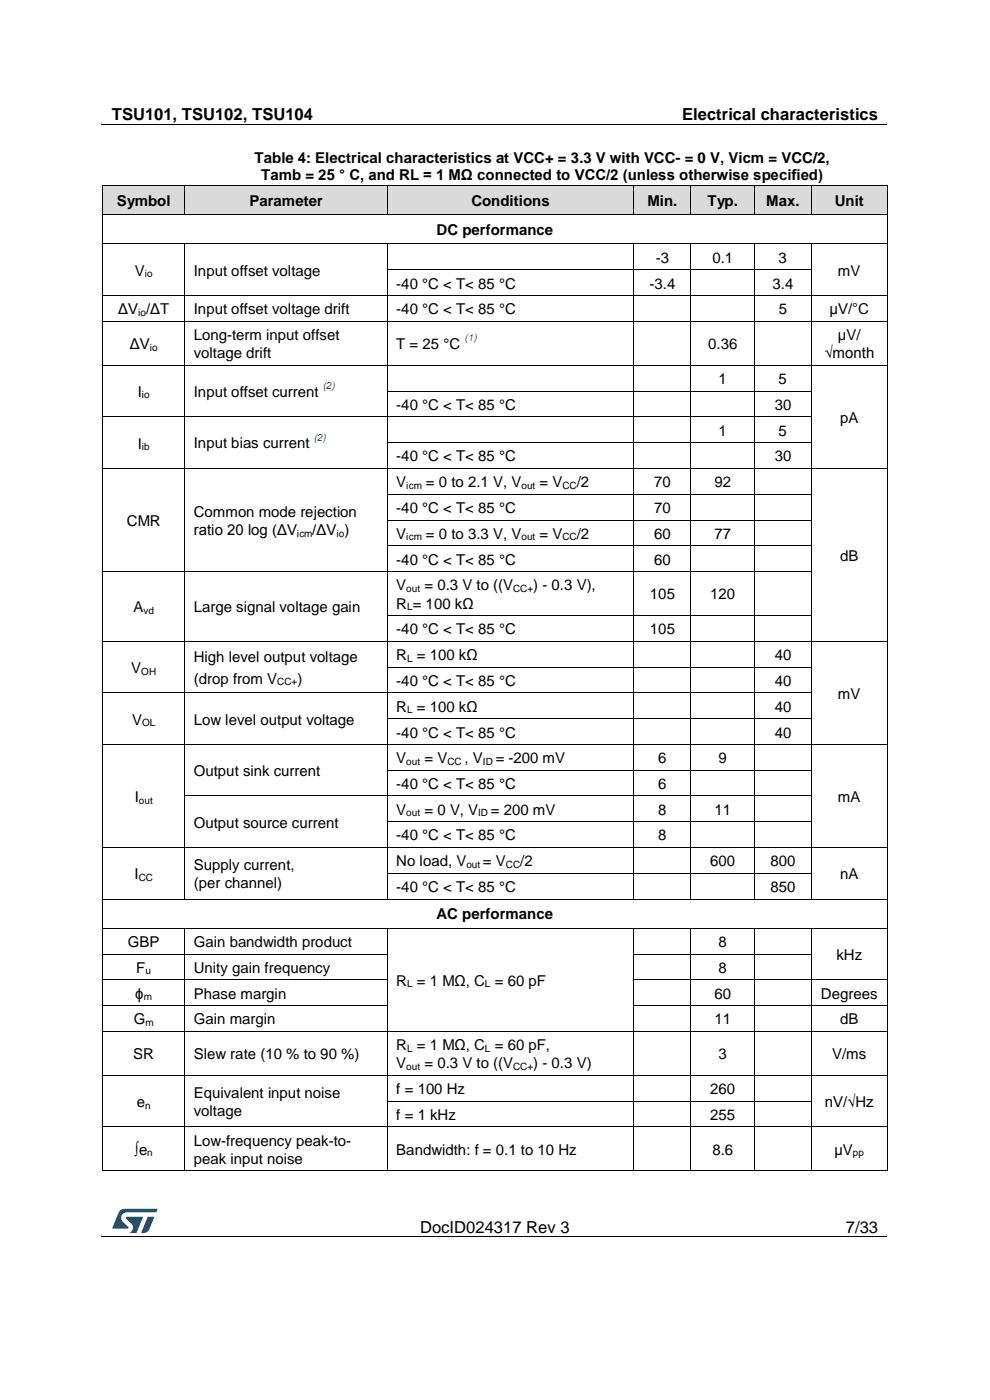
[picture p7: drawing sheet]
<svg xmlns="http://www.w3.org/2000/svg" width="210mm" height="297mm" viewBox="0 0 210 297" stroke-linecap="round" stroke-linejoin="round" font-family="sans-serif">
<path d="M21.5 26.5h166.7M21.5 262.4h166.7" fill="none" stroke="#000" stroke-width=".21"/>
<path d="M104.5 26.4h.1v.1h-.1zM61.6 262.3h.1v.2h-.1zM148 262.3h.1v.2h-.1z" fill="#000"/>
<g fill="#005288">
<path d="M25.4 256.9l.6-.4h.4h7l-.3 .7h-6.2a1.18 1.18 0 0 0-1.1 .7 1.18 1.18 0 0 0 .2 1.3l1.2 1.1v.3h-3.4z"/>
<path d="M31.4 258.2h1.3l-1 2.6a1.31 1.31 0 0 1-1.7 .7z"/>
<path d="M26.7 258.2h3.6l-1.4 3.4h-1.4a1.29 1.29 0 0 0 .4-2l-1.2-1.1z"/>
</g>
<g fill="#dadada">
<path d="M21.8 39.5h17.4v6h-17.4z" fill-rule="evenodd"/>
<path d="M39.2 39.5h42.9v6h-42.9z" fill-rule="evenodd"/>
<path d="M82.2 39.5h52.3v6h-52.3z" fill-rule="evenodd"/>
<path d="M134.5 39.5h12v6h-12z" fill-rule="evenodd"/>
<path d="M146.6 39.5h13.4v6h-13.4z" fill-rule="evenodd"/>
<path d="M160.1 39.5h12v6h-12z" fill-rule="evenodd"/>
<path d="M172.2 39.5h16v6h-16z" fill-rule="evenodd"/>
</g>
<g fill="#dadada">
<path d="M23.7 39.5h13.6v6h-13.6z"/>
<path d="M41.1 39.5h39.2v6h-39.2z"/>
<path d="M84.1 39.5h48.5v6h-48.5z"/>
<path d="M136.4 39.5h8.3v6h-8.3z"/>
<path d="M148.5 39.5h9.7v6h-9.7z"/>
<path d="M162 39.5h8.2v6h-8.2z"/>
<path d="M174 39.5h12.3v6h-12.3z"/>
</g>
<g fill="#000">
<path d="M21.7 39.4l.1 .1zM39.2 39.4v.1zM82.1 39.4l.1 .1zM134.4 39.4l.1 .1zM146.5 39.4l.1 .1zM160 39.4l.1 .1zM172.1 39.4l.1 .1zM188.2 39.4l.1 .1zM21.7 45.5h.1v.2h-.1zM21.7 51.6h.1v.2h-.1zM21.7 57.1h.1v.2h-.1zM21.8 45.5h.2v.2h-.2z"/>
<path d="M39.1 51.6h.2v.2h-.2zM39.1 57.1h.2v.2h-.2zM39.2 45.5h.1v.2h-.1zM82.1 51.6h.2v.2h-.2zM82.1 57.1h.2v.2h-.2zM82.1 45.5h.2v.2h-.2zM134.4 51.6h.1v.2h-.1zM134.4 57.1h.1v.2h-.1zM134.4 45.5h.2v.2h-.2zM146.4 51.6h.2v.2h-.2zM146.4 57.1h.2v.2h-.2zM146.5 45.5h.1v.2h-.1z"/>
<path d="M160 51.6h.1v.2h-.1zM160 57.1h.1v.2h-.1zM160 45.5h.2v.2h-.2zM172 51.6h.2v.2h-.2zM172 57.1h.2v.2h-.2zM172.1 45.5h.2v.2h-.2zM188.1 45.5h.2v.2h-.2zM188.1 51.6h.2v.2h-.2zM188.1 57.1h.2v.2h-.2zM21.7 62.6h.1v.2h-.1zM21.7 68.1h.1v.1h-.1zM21.7 77.4h.1v.2h-.1z"/>
<path d="M39.1 62.6h.2v.2h-.2zM39.1 68.1h.2v.1h-.2zM39.1 77.4h.2v.2h-.2zM82.1 62.6h.2v.2h-.2zM82.1 68.1h.2v.1h-.2zM82.1 77.4h.2v.2h-.2zM134.4 62.6h.1v.2h-.1zM134.4 68.1h.1v.1h-.1zM134.4 77.4h.1v.2h-.1zM146.4 62.6h.2v.2h-.2zM146.4 68.1h.2v.1h-.2zM146.4 77.4h.2v.2h-.2z"/>
<path d="M160 62.6h.1v.2h-.1zM160 68.1h.1v.1h-.1zM160 77.4h.1v.2h-.1zM172 62.6h.2v.2h-.2zM172 68.1h.2v.1h-.2zM172 77.4h.2v.2h-.2zM188.1 62.6h.2v.2h-.2zM188.1 68.1h.2v.1h-.2zM188.1 77.4h.2v.2h-.2zM21.7 82.9h.1v.2h-.1zM21.7 88.3h.1v.2h-.1zM21.7 93.8h.1v.2h-.1z"/>
<path d="M21.7 99.3h.1v.1h-.1zM39.1 82.9h.2v.2h-.2zM39.1 88.3h.2v.2h-.2zM39.1 93.8h.2v.2h-.2zM39.1 99.3h.2v.1h-.2zM82.1 82.9h.2v.2h-.2zM82.1 88.3h.2v.2h-.2zM82.1 93.8h.2v.2h-.2zM82.1 99.3h.2v.1h-.2zM134.4 82.9h.1v.2h-.1zM134.4 88.3h.1v.2h-.1zM134.4 93.8h.1v.2h-.1z"/>
<path d="M134.4 99.3h.1v.1h-.1zM146.4 82.9h.2v.2h-.2zM146.4 88.3h.2v.2h-.2zM146.4 93.8h.2v.2h-.2zM146.4 99.3h.2v.1h-.2zM160 82.9h.1v.2h-.1zM160 88.3h.1v.2h-.1zM160 93.8h.1v.2h-.1zM160 99.3h.1v.1h-.1zM172 82.9h.2v.2h-.2zM172 88.3h.2v.2h-.2zM172 93.8h.2v.2h-.2z"/>
<path d="M172 99.3h.2v.1h-.2zM188.1 82.9h.2v.2h-.2zM188.1 88.3h.2v.2h-.2zM188.1 93.8h.2v.2h-.2zM188.1 99.3h.2v.1h-.2zM21.7 104.8h.1v.1h-.1zM21.7 110.2h.1v.2h-.1zM21.7 115.7h.1v.2h-.1zM39.1 104.8h.2v.1h-.2zM39.1 110.2h.2v.2h-.2zM39.1 115.7h.2v.2h-.2zM82.1 104.8h.2v.1h-.2z"/>
<path d="M82.1 110.2h.2v.2h-.2zM82.1 115.7h.2v.2h-.2zM134.4 104.8h.1v.1h-.1zM134.4 110.2h.1v.2h-.1zM134.4 115.7h.1v.2h-.1zM146.4 104.8h.2v.1h-.2zM146.4 110.2h.2v.2h-.2zM146.4 115.7h.2v.2h-.2zM160 104.8h.1v.1h-.1zM160 110.2h.1v.2h-.1zM160 115.7h.1v.2h-.1zM172 104.8h.2v.1h-.2z"/>
<path d="M172 110.2h.2v.2h-.2zM172 115.7h.2v.2h-.2zM188.1 104.8h.2v.1h-.2zM188.1 110.2h.2v.2h-.2zM188.1 115.7h.2v.2h-.2zM21.7 121.2h.1v.1h-.1zM21.7 130.5h.1v.2h-.1zM21.7 136h.1v.1h-.1zM39.1 121.2h.2v.1h-.2zM39.1 130.5h.2v.2h-.2zM39.1 136h.2v.1h-.2zM82.1 121.2h.2v.1h-.2z"/>
<path d="M82.1 130.5h.2v.2h-.2zM82.1 136h.2v.1h-.2zM134.4 121.2h.1v.1h-.1zM134.4 130.5h.1v.2h-.1zM134.4 136h.1v.1h-.1zM146.4 121.2h.2v.1h-.2zM146.4 130.5h.2v.2h-.2zM146.4 136h.2v.1h-.2zM160 121.2h.1v.1h-.1zM160 130.5h.1v.2h-.1zM160 136h.1v.1h-.1zM172 121.2h.2v.1h-.2z"/>
<path d="M172 130.5h.2v.2h-.2zM172 136h.2v.1h-.2zM188.1 121.2h.2v.1h-.2zM188.1 130.5h.2v.2h-.2zM188.1 136h.2v.1h-.2zM21.7 141.4h.1v.2h-.1zM21.7 146.9h.1v.2h-.1zM21.7 152.4h.1v.2h-.1zM21.7 157.9h.1v.1h-.1zM39.1 141.4h.2v.2h-.2zM39.1 146.9h.2v.2h-.2zM39.1 152.4h.2v.2h-.2z"/>
<path d="M39.1 157.9h.2v.1h-.2zM82.1 141.4h.2v.2h-.2zM82.1 146.9h.2v.2h-.2zM82.1 152.4h.2v.2h-.2zM82.1 157.9h.2v.1h-.2zM134.4 141.4h.1v.2h-.1zM134.4 146.9h.1v.2h-.1zM134.4 152.4h.1v.2h-.1zM134.4 157.9h.1v.1h-.1zM146.4 141.4h.2v.2h-.2zM146.4 146.9h.2v.2h-.2zM146.4 152.4h.2v.2h-.2z"/>
<path d="M146.4 157.9h.2v.1h-.2zM160 141.4h.1v.2h-.1zM160 146.9h.1v.2h-.1zM160 152.4h.1v.2h-.1zM160 157.9h.1v.1h-.1zM172 141.4h.2v.2h-.2zM172 146.9h.2v.2h-.2zM172 152.4h.2v.2h-.2zM172 157.9h.2v.1h-.2zM188.1 141.4h.2v.2h-.2zM188.1 146.9h.2v.2h-.2zM188.1 152.4h.2v.2h-.2z"/>
<path d="M188.1 157.9h.2v.1h-.2zM21.7 163.3h.1v.2h-.1zM21.7 168.8h.1v.2h-.1zM21.7 174.2h.1v.2h-.1zM21.7 179.7h.1v.2h-.1zM39.1 163.3h.2v.2h-.2zM39.1 168.8h.2v.2h-.2zM39.1 174.2h.2v.2h-.2zM39.1 179.7h.2v.2h-.2zM82.1 163.3h.2v.2h-.2zM82.1 168.8h.2v.2h-.2zM82.1 174.2h.2v.2h-.2z"/>
<path d="M82.1 179.7h.2v.2h-.2zM134.4 163.3h.1v.2h-.1zM134.4 168.8h.1v.2h-.1zM134.4 174.2h.1v.2h-.1zM134.4 179.7h.1v.2h-.1zM146.4 163.3h.2v.2h-.2zM146.4 168.8h.2v.2h-.2zM146.4 174.2h.2v.2h-.2zM146.4 179.7h.2v.2h-.2zM160 163.3h.1v.2h-.1zM160 168.8h.1v.2h-.1zM160 174.2h.1v.2h-.1z"/>
<path d="M160 179.7h.1v.2h-.1zM172 163.3h.2v.2h-.2zM172 168.8h.2v.2h-.2zM172 174.2h.2v.2h-.2zM172 179.7h.2v.2h-.2zM188.1 163.3h.2v.2h-.2zM188.1 168.8h.2v.2h-.2zM188.1 174.2h.2v.2h-.2zM188.1 179.7h.2v.2h-.2zM21.7 185.2h.1v.2h-.1zM21.7 190.7h.1v.1h-.1zM21.7 196.8h.1v.2h-.1z"/>
<path d="M39.1 185.2h.2v.2h-.2zM39.1 190.7h.2v.1h-.2zM39.1 196.8h.2v.2h-.2zM82.1 185.2h.2v.2h-.2zM82.1 190.7h.2v.1h-.2zM82.1 196.8h.2v.2h-.2zM134.4 185.2h.1v.2h-.1zM134.4 190.7h.1v.1h-.1zM134.4 196.8h.1v.2h-.1zM146.4 185.2h.2v.2h-.2zM146.4 190.7h.2v.1h-.2zM146.4 196.8h.2v.2h-.2z"/>
<path d="M160 185.2h.1v.2h-.1zM160 190.7h.1v.1h-.1zM160 196.8h.1v.2h-.1zM172 185.2h.2v.2h-.2zM172 190.7h.2v.1h-.2zM172 196.8h.2v.2h-.2zM188.1 185.2h.2v.2h-.2zM188.1 190.7h.2v.1h-.2zM188.1 196.8h.2v.2h-.2zM21.7 202.3h.1v.2h-.1zM21.7 207.8h.1v.1h-.1zM21.7 213.2h.1v.2h-.1z"/>
<path d="M21.7 218.7h.1v.2h-.1zM39.1 202.3h.2v.2h-.2zM39.1 207.8h.2v.1h-.2zM39.1 213.2h.2v.2h-.2zM39.1 218.7h.2v.2h-.2zM82.1 202.3h.2v.2h-.2zM82.1 207.8h.2v.1h-.2zM82.1 213.2h.2v.2h-.2zM82.1 218.7h.2v.2h-.2zM134.4 202.3h.1v.2h-.1zM134.4 207.8h.1v.1h-.1zM134.4 213.2h.1v.2h-.1z"/>
<path d="M134.4 218.7h.1v.2h-.1zM146.4 202.3h.2v.2h-.2zM146.4 207.8h.2v.1h-.2zM146.4 213.2h.2v.2h-.2zM146.4 218.7h.2v.2h-.2zM160 202.3h.1v.2h-.1zM160 207.8h.1v.1h-.1zM160 213.2h.1v.2h-.1zM160 218.7h.1v.2h-.1zM172 202.3h.2v.2h-.2zM172 207.8h.2v.1h-.2zM172 213.2h.2v.2h-.2z"/>
<path d="M172 218.7h.2v.2h-.2zM188.1 202.3h.2v.2h-.2zM188.1 207.8h.2v.1h-.2zM188.1 213.2h.2v.2h-.2zM188.1 218.7h.2v.2h-.2zM21.7 228h.1v.2h-.1zM21.7 233.5h.1v.2h-.1zM21.7 239h.1v.1h-.1zM39.1 228h.2v.2h-.2zM39.1 233.5h.2v.2h-.2zM39.1 239h.2v.1h-.2zM82.1 228h.2v.2h-.2z"/>
<path d="M82.1 233.5h.2v.2h-.2zM82.1 239h.2v.1h-.2zM134.4 228h.1v.2h-.1zM134.4 233.5h.1v.2h-.1zM134.4 239h.1v.1h-.1zM146.4 228h.2v.2h-.2zM146.4 233.5h.2v.2h-.2zM146.4 239h.2v.1h-.2zM160 228h.1v.2h-.1zM160 233.5h.1v.2h-.1zM160 239h.1v.1h-.1zM172 228h.2v.2h-.2z"/>
<path d="M172 233.5h.2v.2h-.2zM172 239h.2v.1h-.2zM188.1 228h.2v.2h-.2zM188.1 233.5h.2v.2h-.2zM188.1 239h.2v.1h-.2zM21.7 248.3h.1v.2h-.1zM21.8 248.3h.2v.2h-.2zM39.1 248.3h.2v.2h-.2zM39.3 248.3h.2v.2h-.2zM82.1 248.3h.2v.2h-.2zM82.3 248.3h.1v.2h-.1zM134.4 248.3h.1v.2h-.1z"/>
<path d="M134.5 248.3h.2v.2h-.2zM146.4 248.3h.2v.2h-.2zM146.6 248.3h.2v.2h-.2zM160 248.3h.1v.2h-.1zM160.1 248.3h.2v.2h-.2zM172 248.3h.2v.2h-.2zM172.2 248.3h.2v.2h-.2zM188.1 248.3h.2v.2h-.2z"/>
</g>
<g fill="none" stroke="#000" stroke-width=".21">
<path d="M21.8 39.5v6M21.8 39.5h17.4M39.2 39.5v6M39.2 39.5h42.9M82.2 39.5v6M82.2 39.5h52.2M134.5 39.5v6M134.5 39.5h12M146.5 39.5v6M146.6 39.5h13.4M160.1 39.5v6M160.1 39.5h12"/>
<path d="M172.1 39.5v6M172.2 39.5h16M188.2 39.5v6M21.8 45.7v5.9M21.8 51.8v5.4M21.8 57.3v5.3M21.8 51.7h17.3M22 45.6h17.2M39.2 51.8v5.4M39.2 57.3v5.3M39.3 51.7h42.8M39.3 45.6h42.8"/>
<path d="M82.2 51.8v5.4M82.2 57.3v5.3M82.3 51.7h52.1M82.3 57.2h52.1M82.3 45.6h52.1M134.5 51.8v5.4M134.5 57.3v5.3M134.5 51.7h11.9M134.5 57.2h11.9M134.6 45.6h11.9M146.5 51.8v5.4M146.5 57.3v5.3"/>
<path d="M146.6 51.7h13.4M146.6 57.2h13.4M146.6 45.6h13.4M160.1 51.8v5.4M160.1 57.3v5.3M160.1 51.7h11.9M160.1 57.2h11.9M160.2 45.6h11.9M172.1 51.8v5.4M172.1 57.3v5.3M172.2 51.7h15.9M172.3 45.6h15.8"/>
<path d="M188.2 45.7v5.9M188.2 51.8v5.4M188.2 57.3v5.3M21.8 62.8v5.3M21.8 68.2v9.2M21.8 77.6v5.3M21.8 62.7h17.3M21.8 68.2h17.3M21.8 77.5h17.3M39.2 62.8v5.3M39.2 68.2v9.2M39.2 77.6v5.3"/>
<path d="M39.3 62.7h42.8M39.3 68.2h42.8M39.3 77.5h42.8M82.2 62.8v5.3M82.2 68.2v9.2M82.2 77.6v5.3M82.3 62.7h52.1M82.3 68.2h52.1M82.3 77.5h52.1M134.5 62.8v5.3M134.5 68.2v9.2M134.5 77.6v5.3"/>
<path d="M134.5 62.7h11.9M134.5 68.2h11.9M134.5 77.5h11.9M146.5 62.8v5.3M146.5 68.2v9.2M146.5 77.6v5.3M146.6 62.7h13.4M146.6 68.2h13.4M146.6 77.5h13.4M160.1 62.8v5.3M160.1 68.2v9.2M160.1 77.6v5.3"/>
<path d="M160.1 62.7h11.9M160.1 68.2h11.9M160.1 77.5h11.9M172.1 62.8v5.3M172.1 68.2v9.2M172.1 77.6v5.3M172.2 62.7h15.9M172.2 68.2h15.9M172.2 77.5h15.9M188.2 62.8v5.3M188.2 68.2v9.2M188.2 77.6v5.3"/>
<path d="M21.8 83.1v5.2M21.8 88.5v5.3M21.8 94v5.3M21.8 99.4v5.4M21.8 88.4h17.3M21.8 99.4h17.3M39.2 83.1v5.2M39.2 88.5v5.3M39.2 94v5.3M39.2 99.4v5.4M39.3 88.4h42.8M39.3 99.4h42.8"/>
<path d="M82.2 83.1v5.2M82.2 88.5v5.3M82.2 94v5.3M82.2 99.4v5.4M82.3 83h52.1M82.3 88.4h52.1M82.3 93.9h52.1M82.3 99.4h52.1M134.5 83.1v5.2M134.5 88.5v5.3M134.5 94v5.3M134.5 99.4v5.4"/>
<path d="M134.5 83h11.9M134.5 88.4h11.9M134.5 93.9h11.9M134.5 99.4h11.9M146.5 83.1v5.2M146.5 88.5v5.3M146.5 94v5.3M146.5 99.4v5.4M146.6 83h13.4M146.6 88.4h13.4M146.6 93.9h13.4M146.6 99.4h13.4"/>
<path d="M160.1 83.1v5.2M160.1 88.5v5.3M160.1 94v5.3M160.1 99.4v5.4M160.1 83h11.9M160.1 88.4h11.9M160.1 93.9h11.9M160.1 99.4h11.9M172.1 83.1v5.2M172.1 88.5v5.3M172.1 94v5.3M172.1 99.4v5.4"/>
<path d="M172.2 99.4h15.9M188.2 83.1v5.2M188.2 88.5v5.3M188.2 94v5.3M188.2 99.4v5.4M21.8 104.9v5.3M21.8 110.4v5.3M21.8 115.9v5.3M39.2 104.9v5.3M39.2 110.4v5.3M39.2 115.9v5.3M82.2 104.9v5.3"/>
<path d="M82.2 110.4v5.3M82.2 115.9v5.3M82.3 104.9h52.1M82.3 110.3h52.1M82.3 115.8h52.1M134.5 104.9v5.3M134.5 110.4v5.3M134.5 115.9v5.3M134.5 104.9h11.9M134.5 110.3h11.9M134.5 115.8h11.9M146.5 104.9v5.3"/>
<path d="M146.5 110.4v5.3M146.5 115.9v5.3M146.6 104.9h13.4M146.6 110.3h13.4M146.6 115.8h13.4M160.1 104.9v5.3M160.1 110.4v5.3M160.1 115.9v5.3M160.1 104.9h11.9M160.1 110.3h11.9M160.1 115.8h11.9M172.1 104.9v5.3"/>
<path d="M172.1 110.4v5.3M172.1 115.9v5.3M188.2 104.9v5.3M188.2 110.4v5.3M188.2 115.9v5.3M21.8 121.3v9.2M21.8 130.7v5.3M21.8 136.1v5.3M21.8 121.2h17.3M21.8 136.1h17.3M39.2 121.3v9.2M39.2 130.7v5.3"/>
<path d="M39.2 136.1v5.3M39.3 121.2h42.8M39.3 136.1h42.8M82.2 121.3v9.2M82.2 130.7v5.3M82.2 136.1v5.3M82.3 121.2h52.1M82.3 130.6h52.1M82.3 136.1h52.1M134.5 121.3v9.2M134.5 130.7v5.3M134.5 136.1v5.3"/>
<path d="M134.5 121.2h11.9M134.5 130.6h11.9M134.5 136.1h11.9M146.5 121.3v9.2M146.5 130.7v5.3M146.5 136.1v5.3M146.6 121.2h13.4M146.6 130.6h13.4M146.6 136.1h13.4M160.1 121.3v9.2M160.1 130.7v5.3M160.1 136.1v5.3"/>
<path d="M160.1 121.2h11.9M160.1 130.6h11.9M160.1 136.1h11.9M172.1 121.3v9.2M172.1 130.7v5.3M172.1 136.1v5.3M172.2 136.1h15.9M188.2 121.3v9.2M188.2 130.7v5.3M188.2 136.1v5.3M21.8 141.6v5.3M21.8 147.1v5.3"/>
<path d="M21.8 152.6v5.3M21.8 158v5.3M21.8 147h17.3M21.8 157.9h17.3M39.2 141.6v5.3M39.2 147.1v5.3M39.2 152.6v5.3M39.2 158v5.3M39.3 147h42.8M39.3 157.9h42.8M82.2 141.6v5.3M82.2 147.1v5.3"/>
<path d="M82.2 152.6v5.3M82.2 158v5.3M82.3 141.5h52.1M82.3 147h52.1M82.3 152.5h52.1M82.3 157.9h52.1M134.5 141.6v5.3M134.5 147.1v5.3M134.5 152.6v5.3M134.5 158v5.3M134.5 141.5h11.9M134.5 147h11.9"/>
<path d="M134.5 152.5h11.9M134.5 157.9h11.9M146.5 141.6v5.3M146.5 147.1v5.3M146.5 152.6v5.3M146.5 158v5.3M146.6 141.5h13.4M146.6 147h13.4M146.6 152.5h13.4M146.6 157.9h13.4M160.1 141.6v5.3M160.1 147.1v5.3"/>
<path d="M160.1 152.6v5.3M160.1 158v5.3M160.1 141.5h11.9M160.1 147h11.9M160.1 152.5h11.9M160.1 157.9h11.9M172.1 141.6v5.3M172.1 147.1v5.3M172.1 152.6v5.3M172.1 158v5.3M172.2 157.9h15.9M188.2 141.6v5.3"/>
<path d="M188.2 147.1v5.3M188.2 152.6v5.3M188.2 158v5.3M21.8 163.5v5.3M21.8 169v5.2M21.8 174.4v5.3M21.8 179.9v5.3M21.8 179.8h17.3M39.2 163.5v5.3M39.2 169v5.2M39.2 174.4v5.3M39.2 179.9v5.3"/>
<path d="M39.3 168.9h42.8M39.3 179.8h42.8M82.2 163.5v5.3M82.2 169v5.2M82.2 174.4v5.3M82.2 179.9v5.3M82.3 163.4h52.1M82.3 168.9h52.1M82.3 174.3h52.1M82.3 179.8h52.1M134.5 163.5v5.3M134.5 169v5.2"/>
<path d="M134.5 174.4v5.3M134.5 179.9v5.3M134.5 163.4h11.9M134.5 168.9h11.9M134.5 174.3h11.9M134.5 179.8h11.9M146.5 163.5v5.3M146.5 169v5.2M146.5 174.4v5.3M146.5 179.9v5.3M146.6 163.4h13.4M146.6 168.9h13.4"/>
<path d="M146.6 174.3h13.4M146.6 179.8h13.4M160.1 163.5v5.3M160.1 169v5.2M160.1 174.4v5.3M160.1 179.9v5.3M160.1 163.4h11.9M160.1 168.9h11.9M160.1 174.3h11.9M160.1 179.8h11.9M172.1 163.5v5.3M172.1 169v5.2"/>
<path d="M172.1 174.4v5.3M172.1 179.9v5.3M172.2 179.8h15.9M188.2 163.5v5.3M188.2 169v5.2M188.2 174.4v5.3M188.2 179.9v5.3M21.8 185.4v5.3M21.8 190.8v6M21.8 197v5.3M21.8 190.8h17.3M21.8 196.9h17.3"/>
<path d="M39.2 185.4v5.3M39.2 197v5.3M39.3 190.8h42.8M39.3 196.9h42.8M82.2 185.4v5.3M82.2 197v5.3M82.3 185.3h52.1M82.3 190.8h52.1M82.3 196.9h52.1M134.5 185.4v5.3M134.5 197v5.3M134.5 185.3h11.9"/>
<path d="M134.5 190.8h11.9M134.5 196.9h11.9M146.5 185.4v5.3M146.5 197v5.3M146.6 185.3h13.4M146.6 190.8h13.4M146.6 196.9h13.4M160.1 185.4v5.3M160.1 197v5.3M160.1 185.3h11.9M160.1 190.8h11.9M160.1 196.9h11.9"/>
<path d="M172.1 185.4v5.3M172.1 197v5.3M172.2 190.8h15.9M172.2 196.9h15.9M188.2 185.4v5.3M188.2 190.8v6M188.2 197v5.3M21.8 202.5v5.3M21.8 207.9v5.3M21.8 213.4v5.3M21.8 218.9v9.1M21.8 202.4h17.3"/>
<path d="M21.8 207.9h17.3M21.8 213.3h17.3M21.8 218.8h17.3M39.2 202.5v5.3M39.2 207.9v5.3M39.2 213.4v5.3M39.2 218.9v9.1M39.3 202.4h42.8M39.3 207.9h42.8M39.3 213.3h42.8M39.3 218.8h42.8M82.2 202.5v5.3"/>
<path d="M82.2 207.9v5.3M82.2 213.4v5.3M82.2 218.9v9.1M82.3 218.8h52.1M134.5 202.5v5.3M134.5 207.9v5.3M134.5 213.4v5.3M134.5 218.9v9.1M134.5 202.4h11.9M134.5 207.9h11.9M134.5 213.3h11.9M134.5 218.8h11.9"/>
<path d="M146.5 202.5v5.3M146.5 207.9v5.3M146.5 213.4v5.3M146.5 218.9v9.1M146.6 202.4h13.4M146.6 207.9h13.4M146.6 213.3h13.4M146.6 218.8h13.4M160.1 202.5v5.3M160.1 207.9v5.3M160.1 213.4v5.3M160.1 218.9v9.1"/>
<path d="M160.1 202.4h11.9M160.1 207.9h11.9M160.1 213.3h11.9M160.1 218.8h11.9M172.1 202.5v5.3M172.1 207.9v5.3M172.1 213.4v5.3M172.1 218.9v9.1M172.2 207.9h15.9M172.2 213.3h15.9M172.2 218.8h15.9M188.2 202.5v5.3"/>
<path d="M188.2 207.9v5.3M188.2 213.4v5.3M188.2 218.9v9.1M21.8 228.2v5.3M21.8 233.7v5.3M21.8 239.1v9.2M21.8 228.1h17.3M21.8 239.1h17.3M39.2 228.2v5.3M39.2 233.7v5.3M39.2 239.1v9.2M39.3 228.1h42.8"/>
<path d="M39.3 239.1h42.8M82.2 228.2v5.3M82.2 233.7v5.3M82.2 239.1v9.2M82.3 228.1h52.1M82.3 233.6h52.1M82.3 239.1h52.1M134.5 228.2v5.3M134.5 233.7v5.3M134.5 239.1v9.2M134.5 228.1h11.9M134.5 233.6h11.9"/>
<path d="M134.5 239.1h11.9M146.5 228.2v5.3M146.5 233.7v5.3M146.5 239.1v9.2M146.6 228.1h13.4M146.6 233.6h13.4M146.6 239.1h13.4M160.1 228.2v5.3M160.1 233.7v5.3M160.1 239.1v9.2M160.1 228.1h11.9M160.1 233.6h11.9"/>
<path d="M160.1 239.1h11.9M172.1 228.2v5.3M172.1 233.7v5.3M172.1 239.1v9.2M172.2 228.1h15.9M172.2 239.1h15.9M188.2 228.2v5.3M188.2 233.7v5.3M188.2 239.1v9.2M22 248.4h17.1M39.5 248.4h42.6M82.4 248.4h52"/>
<path d="M134.7 248.4h11.7M146.8 248.4h13.2M160.3 248.4h11.7M172.4 248.4h15.7"/>
</g>
<g font-size="3.5">
<text x="23.7" y="25.5">TSU101, TSU102, TSU104</text>
<text x="144.7" y="25.5">Electrical characteristics</text>
<text x="89.1" y="261.5">DocID024317 Rev 3</text>
<text x="179.5" y="261.5">7/33</text>
</g>
<g font-size="3.2">
<text x="54" y="34.6">Table 4: Electrical characteristics at VCC+ = 3.3 V with VCC- = 0 V, Vicm = VCC/2,</text>
<text x="55.4" y="38.3">Tamb = 25 ° C, and RL = 1 MΩ connected to VCC/2 (unless otherwise specified)</text>
<text x="24.8" y="43.6">Symbol</text>
<text x="52.9" y="43.6">Parameter</text>
<text x="100" y="43.6">Conditions</text>
<text x="137.3" y="43.6">Min.</text>
<text x="150.1" y="43.6">Typ.</text>
<text x="162.6" y="43.6">Max.</text>
<text x="177.1" y="43.6">Unit</text>
<text x="92.6" y="49.8">DC performance</text>
<text x="28.6" y="58.5">V</text>
<text x="41.1" y="58.5">Input offset voltage</text>
<text x="139.1" y="55.8">-3</text>
<text x="151.1" y="55.8">0.1</text>
<text x="165.2" y="55.8">3</text>
<text x="177.8" y="58.5">mV</text>
<text x="84.1" y="61.2">-40 °C &lt; T&lt; 85 °C</text>
<text x="137.8" y="61.2">-3.4</text>
<text x="163.9" y="61.2">3.4</text>
<text x="25.1" y="66.7">ΔV /ΔT</text>
<text x="41.1" y="66.7">Input offset voltage drift</text>
<text x="84.1" y="66.7">-40 °C &lt; T&lt; 85 °C</text>
<text x="165.2" y="66.7">5</text>
<text x="176" y="66.7">μV/°C</text>
<text x="27.6" y="74.1">ΔV</text>
<text x="41.1" y="72.1">Long-term input offset</text>
<text x="41.1" y="76">voltage drift</text>
<text x="84.1" y="74">T = 25 °C</text>
<text x="150.2" y="74.1">0.36</text>
<text x="174.9" y="76">√month</text>
<text x="177.8" y="72.1">µV/</text>
<text x="152.4" y="81.5">1</text>
<text x="165.2" y="81.5">5</text>
<text x="29.2" y="84.2">I</text>
<text x="41.1" y="84.2">Input offset current</text>
<text x="84.1" y="87">-40 °C &lt; T&lt; 85 °C</text>
<text x="164.3" y="87">30</text>
<text x="178.2" y="89.7">pA</text>
<text x="29.2" y="95.2">I</text>
<text x="41.1" y="95.1">Input bias current</text>
<text x="152.4" y="92.4">1</text>
<text x="165.2" y="92.4">5</text>
<text x="84.1" y="97.9">-40 °C &lt; T&lt; 85 °C</text>
<text x="164.3" y="97.9">30</text>
<text x="84.1" y="103.4">V</text>
<text x="90.3" y="103.4">= 0 to 2.1 V, V</text>
<text x="114.4" y="103.4">= V</text>
<text x="122.3" y="103.4">/2</text>
<text x="138.8" y="103.4">70</text>
<text x="151.6" y="103.4">92</text>
<text x="26.9" y="111.5">CMR</text>
<text x="41.1" y="109.6">Common mode rejection</text>
<text x="41.1" y="113.5">ratio 20 log (ΔV</text>
<text x="66.3" y="113.5">/ΔV )</text>
<text x="84.1" y="108.8">-40 °C &lt; T&lt; 85 °C</text>
<text x="138.8" y="108.8">70</text>
<text x="84.1" y="114.3">V</text>
<text x="84.1" y="119.8">-40 °C &lt; T&lt; 85 °C</text>
<text x="90.3" y="114.3">= 0 to 3.3 V, V</text>
<text x="114.4" y="114.3">= V</text>
<text x="122.3" y="114.3">/2</text>
<text x="138.8" y="119.8">60</text>
<text x="138.8" y="114.3">60</text>
<text x="151.6" y="114.3">77</text>
<text x="178.2" y="119">dB</text>
<text x="84.1" y="125.2">V</text>
<text x="90" y="125.2">= 0.3 V to ((V</text>
<text x="113.1" y="125.2">) - 0.3 V),</text>
<text x="28.3" y="129.9">A</text>
<text x="41.1" y="129.9">Large signal voltage gain</text>
<text x="84.1" y="129.1">R = 100 kΩ</text>
<text x="137.9" y="127.2">105</text>
<text x="150.7" y="127.2">120</text>
<text x="84.1" y="134.6">-40 °C &lt; T&lt; 85 °C</text>
<text x="137.9" y="134.6">105</text>
<text x="27.9" y="142.8">V</text>
<text x="41.1" y="140.5">High level output voltage</text>
<text x="84.1" y="140">R = 100 kΩ</text>
<text x="164.3" y="140">40</text>
<text x="41.1" y="145.1">(drop from V</text>
<text x="63.1" y="145.1">)</text>
<text x="84.1" y="145.5">-40 °C &lt; T&lt; 85 °C</text>
<text x="164.3" y="145.5">40</text>
<text x="177.8" y="148.3">mV</text>
<text x="28" y="153.7">V</text>
<text x="41.1" y="153.7">Low level output voltage</text>
<text x="84.1" y="151">R = 100 kΩ</text>
<text x="164.3" y="151">40</text>
<text x="84.1" y="161.9">V</text>
<text x="84.1" y="156.5">-40 °C &lt; T&lt; 85 °C</text>
<text x="90" y="161.9">= V</text>
<text x="98.6" y="161.9">, V</text>
<text x="105.2" y="161.9">= -200 mV</text>
<text x="139.6" y="161.9">6</text>
<text x="152.4" y="161.9">9</text>
<text x="164.3" y="156.5">40</text>
<text x="41.1" y="164.6">Output sink current</text>
<text x="84.1" y="167.4">-40 °C &lt; T&lt; 85 °C</text>
<text x="139.6" y="167.4">6</text>
<text x="28.6" y="170.1">I</text>
<text x="84.1" y="172.8">V</text>
<text x="90" y="172.8">= 0 V, V</text>
<text x="104.1" y="172.8">= 200 mV</text>
<text x="139.6" y="172.8">8</text>
<text x="151.6" y="172.8">11</text>
<text x="177.8" y="170.1">mA</text>
<text x="41.1" y="175.6">Output source current</text>
<text x="84.1" y="178.3">-40 °C &lt; T&lt; 85 °C</text>
<text x="139.6" y="178.3">8</text>
<text x="41.1" y="184.6">Supply current,</text>
<text x="84.1" y="183.8">No load, V</text>
<text x="102.4" y="183.8">= V</text>
<text x="110.4" y="183.8">/2</text>
<text x="150.7" y="183.8">600</text>
<text x="163.5" y="183.8">800</text>
<text x="28.5" y="186.5">I</text>
<text x="41.1" y="188.5">(per channel)</text>
<text x="84.1" y="189.3">-40 °C &lt; T&lt; 85 °C</text>
<text x="163.4" y="189.3">850</text>
<text x="178.2" y="186.5">nA</text>
<text x="92.6" y="195">AC performance</text>
<text x="27.1" y="200.9">GBP</text>
<text x="41.1" y="200.9">Gain bandwidth product</text>
<text x="152.4" y="200.9">8</text>
<text x="177.4" y="203.6">kHz</text>
<text x="28.9" y="206.4">F</text>
<text x="41.1" y="206.4">Unity gain frequency</text>
<text x="84.1" y="209.1">R = 1 MΩ, C = 60 pF</text>
<text x="152.4" y="206.4">8</text>
<text x="28.7" y="211.8">ϕ</text>
<text x="41.1" y="211.8">Phase margin</text>
<text x="151.6" y="211.8">60</text>
<text x="174.2" y="211.8">Degrees</text>
<text x="28.4" y="217.3">G</text>
<text x="41.1" y="217.3">Gain margin</text>
<text x="151.6" y="217.3">11</text>
<text x="178.2" y="217.3">dB</text>
<text x="28.3" y="224.7">SR</text>
<text x="41.1" y="224.7">Slew rate (10 % to 90 %)</text>
<text x="84.1" y="226.7">V</text>
<text x="84.1" y="222.8">R = 1 MΩ, C = 60 pF,</text>
<text x="90" y="226.7">= 0.3 V to ((V</text>
<text x="113.1" y="226.7">) - 0.3 V)</text>
<text x="152.4" y="224.7">3</text>
<text x="176.5" y="224.7">V/ms</text>
<text x="41.1" y="232.9">Equivalent input noise</text>
<text x="84.1" y="232.1">f = 100 Hz</text>
<text x="150.7" y="232.1">260</text>
<text x="29" y="234.9">e</text>
<text x="41.1" y="236.8">voltage</text>
<text x="84.1" y="237.6">f = 1 kHz</text>
<text x="150.7" y="237.6">255</text>
<text x="175" y="234.9">nV/√Hz</text>
<text x="28.6" y="245">∫e</text>
<text x="41.1" y="243.1">Low-frequency peak-to-</text>
<text x="84.1" y="245">Bandwidth: f = 0.1 to 10 Hz</text>
<text x="151.1" y="245">8.6</text>
<text x="177" y="245">µV</text>
<text x="41.1" y="246.9">peak input noise</text>
</g>
<g font-size="2.1">
<text x="30.7" y="58.8">io</text>
<text x="29.3" y="67">io</text>
<text x="31.8" y="74.4">io</text>
<text x="30.1" y="84.5">io</text>
<text x="30.1" y="95.5">ib</text>
<text x="86.2" y="103.7">icm</text>
<text x="110.6" y="103.7">out</text>
<text x="119.3" y="103.7">CC</text>
<text x="63" y="113.8">icm</text>
<text x="71.4" y="113.8">io</text>
<text x="86.2" y="114.6">icm</text>
<text x="110.6" y="114.6">out</text>
<text x="119.3" y="114.6">CC</text>
<text x="86.2" y="125.6">out</text>
<text x="108.8" y="125.6">CC+</text>
<text x="30.4" y="130.3">vd</text>
<text x="86.4" y="129.5">L</text>
<text x="30" y="143.1">OH</text>
<text x="86.4" y="140.4">L</text>
<text x="58.8" y="145.4">CC+</text>
<text x="30.1" y="154.1">OL</text>
<text x="86.4" y="151.3">L</text>
<text x="86.2" y="162.3">out</text>
<text x="94.9" y="162.3">CC</text>
<text x="102.4" y="162.3">ID</text>
<text x="29.5" y="170.5">out</text>
<text x="86.2" y="173.2">out</text>
<text x="101.4" y="173.2">ID</text>
<text x="98.9" y="184.1">out</text>
<text x="107.3" y="184.1">CC</text>
<text x="29.4" y="186.9">CC</text>
<text x="30.9" y="206.7">u</text>
<text x="86.4" y="209.4">L</text>
<text x="102.9" y="209.4">L</text>
<text x="30.5" y="212.2">m</text>
<text x="30.9" y="217.6">m</text>
<text x="86.2" y="227">out</text>
<text x="86.4" y="223.1">L</text>
<text x="102.9" y="223.1">L</text>
<text x="108.8" y="227">CC+</text>
<text x="30.8" y="235.2">n</text>
<text x="31.2" y="245.3">n</text>
<text x="180.9" y="245.3">pp</text>
</g>
<g font-size="2.1" fill="#00f">
<text x="98.5" y="72.4">(1)</text>
<text x="68.5" y="82.5">(2)</text>
<text x="66.5" y="93.5">(2)</text>
</g>
</svg>
